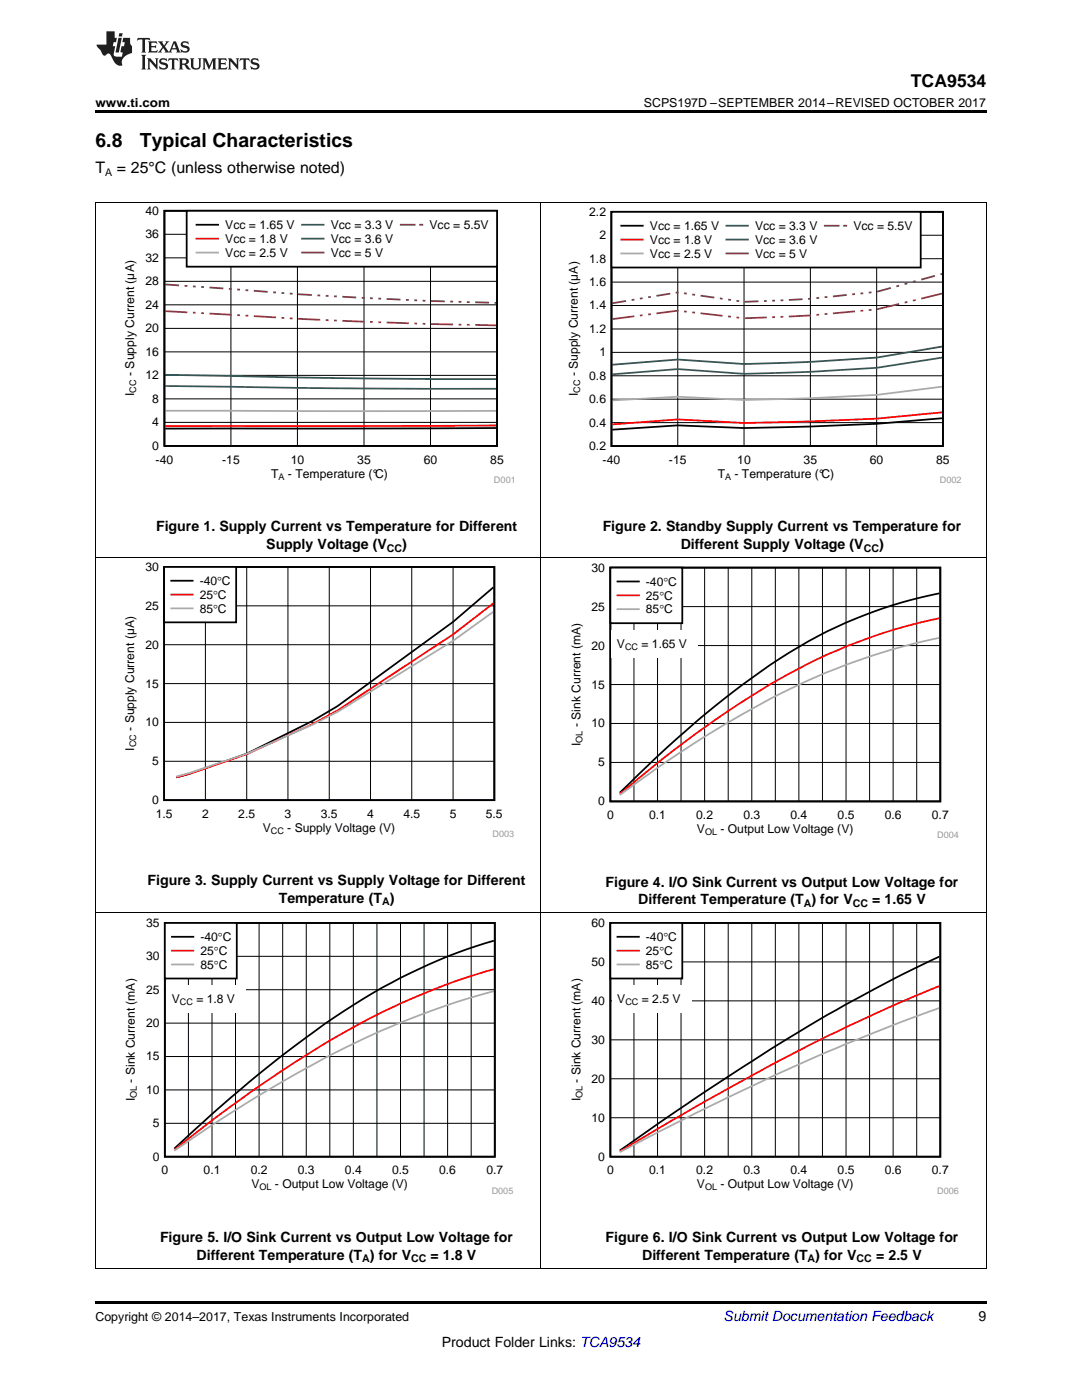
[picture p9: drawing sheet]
<svg xmlns="http://www.w3.org/2000/svg" width="216mm" height="279mm" viewBox="0 0 216 279" stroke-linecap="round" stroke-linejoin="round" font-family="sans-serif">
<path d="M19 253.1l.2 .1zM196.7 253.1l.1 .1zM19 259.7h177.8v.5h-177.8z" fill="#000"/>
<path d="M19.1 182.2v71M107.9 182.2v71M196.8 182.2v71M19 253.1h177.8" fill="none" stroke="#000" stroke-width=".2"/>
<path d="M24.6 183.3h77.8v55h-77.8z" fill-rule="evenodd" fill="#fff"/>
<path d="M32.9 184.2h65.8v46.6h-65.8zM98.5 187.7a114.7 114.7 0 0 0-37.4 19.3 290.9 290.9 0 0 0-26.3 22.2" fill="none" stroke="#000" stroke-width=".35"/>
<g fill="none" stroke="#000" stroke-width=".2">
<path d="M32.9 197.5h65.8M32.9 190.9h65.8M37.6 184.2v46.7M42.3 184.2v46.7M47 184.2v46.7M51.7 184.2v46.7M56.4 184.2v46.7M61.1 184.2v46.7M65.8 184.2v46.7M70.5 184.2v46.7M75.2 184.2v46.7M79.9 184.2v46.7"/>
<path d="M84.6 184.2v46.7M89.3 184.2v46.7M94 184.2v46.7M32.9 217.5h65.8M32.9 210.9h65.8M32.9 204.2h65.8M32.9 224.2h65.8"/>
</g>
<path d="M98.5 193.4a145.1 145.1 0 0 0-41.2 19.6 291.1 291.1 0 0 0-22.5 16.5" fill="none" stroke="#f00" stroke-width=".35"/>
<path d="M98.5 197.8a169.5 169.5 0 0 0-43 18.6l-11.3 6.9-9.4 6.4" fill="none" stroke="#aaa" stroke-width=".35"/>
<g fill="#fff">
<path d="M33.2 196.6h15.8v5.5h-15.8z" fill-rule="evenodd"/>
<path d="M32.9 184.2h14.3v11.1h-14.3z" fill-rule="evenodd"/>
</g>
<path d="M32.9 184.2h14.3v11.1h-14.3zM34.3 187h4.3" fill="none" stroke="#000" stroke-width=".35"/>
<path d="M34.3 189.7h4.3" fill="none" stroke="#f00" stroke-width=".35"/>
<path d="M34.3 192.5h4.3" fill="none" stroke="#aaa" stroke-width=".35"/>
<path d="M113.5 183.3h77.8v55h-77.8z" fill-rule="evenodd" fill="#fff"/>
<path d="M121.8 184.2h65.8v46.6h-65.8zM187.4 190.9a330.6 330.6 0 0 0-43 24.6l-11.3 7.5-9.4 6.6" fill="none" stroke="#000" stroke-width=".35"/>
<g fill="none" stroke="#000" stroke-width=".2">
<path d="M121.8 199.7h65.8M121.8 192h65.8M126.5 184.2v46.7M131.2 184.2v46.7M135.9 184.2v46.7M140.6 184.2v46.7M145.3 184.2v46.7M150 184.2v46.7M154.7 184.2v46.7M159.4 184.2v46.7M164.1 184.2v46.7M168.8 184.2v46.7"/>
<path d="M173.5 184.2v46.7M178.2 184.2v46.7M182.9 184.2v46.7M121.8 215.3h65.8M121.8 207.5h65.8M121.8 223.1h65.8"/>
</g>
<path d="M187.4 196.8a398.6 398.6 0 0 0-52.4 26.3l-11.3 6.7" fill="none" stroke="#f00" stroke-width=".35"/>
<path d="M187.4 201.2a466.8 466.8 0 0 0-61.8 27.8l-1.9 .9" fill="none" stroke="#aaa" stroke-width=".35"/>
<g fill="#fff">
<path d="M122.1 196.6h15.8v5.5h-15.8z" fill-rule="evenodd"/>
<path d="M121.8 184.2h14.3v11.1h-14.3z" fill-rule="evenodd"/>
</g>
<path d="M121.8 184.2h14.3v11.1h-14.3zM123.2 187h4.3" fill="none" stroke="#000" stroke-width=".35"/>
<path d="M123.2 189.7h4.3" fill="none" stroke="#f00" stroke-width=".35"/>
<path d="M123.2 192.5h4.3" fill="none" stroke="#aaa" stroke-width=".35"/>
<path d="M19.1 111.3v70.9M107.9 111.3v70.9M196.8 111.3v70.9M19 182.2h177.8" fill="none" stroke="#000" stroke-width=".2"/>
<path d="M113.5 112.4h77.8v55h-77.8z" fill-rule="evenodd" fill="#fff"/>
<path d="M121.8 113.3h65.8v46.6h-65.8zM187.4 118.4a91.2 91.2 0 0 0-37.4 16.9 225.2 225.2 0 0 0-26.3 22.9" fill="none" stroke="#000" stroke-width=".35"/>
<g fill="none" stroke="#000" stroke-width=".2">
<path d="M126.5 113.3v46.6M131.2 113.3v46.6M135.9 113.3v46.6M140.6 113.3v46.6M145.3 113.3v46.6M150 113.3v46.6M154.7 113.3v46.6M159.4 113.3v46.6M164.1 113.3v46.6M168.8 113.3v46.6M173.5 113.3v46.6M178.2 113.3v46.6"/>
<path d="M182.9 113.3v46.6M121.8 136.6h65.8M121.8 128.8h65.8M121.8 121.1h65.8M121.8 152.2h65.8M121.8 144.4h65.8"/>
</g>
<path d="M187.4 123.4a113.9 113.9 0 0 0-41.2 17.9 236.8 236.8 0 0 0-22.5 17.2" fill="none" stroke="#f00" stroke-width=".35"/>
<path d="M187.4 127.3a134.7 134.7 0 0 0-43 17.4 243.7 243.7 0 0 0-20.7 14" fill="none" stroke="#aaa" stroke-width=".35"/>
<g fill="#fff">
<path d="M122 125.7h17.2v5.5h-17.2z" fill-rule="evenodd"/>
<path d="M121.8 113.3h14.3v11.1h-14.3z" fill-rule="evenodd"/>
</g>
<path d="M121.8 113.3h14.3v11.1h-14.3zM123.2 116h4.3" fill="none" stroke="#000" stroke-width=".35"/>
<path d="M123.2 118.8h4.3" fill="none" stroke="#f00" stroke-width=".35"/>
<path d="M123.2 121.6h4.3" fill="none" stroke="#aaa" stroke-width=".35"/>
<path d="M24.4 112.2h78.2v54.8h-78.2z" fill-rule="evenodd" fill="#fff"/>
<path d="M32.8 113.2h65.8v46.5h-65.8zM98.5 117.2l-8.1 6.9-23.1 16.8-4.9 3-13.2 6.5-11.5 4.1-2.5 .6" fill="none" stroke="#000" stroke-width=".35"/>
<path d="M41 113.1v46.6M49.2 113.1v46.6M57.5 113.1v46.6M65.7 113.1v46.6M73.9 113.1v46.6M82.2 113.1v46.6M90.4 113.1v46.6M32.8 136.4h65.8M32.8 128.7h65.8M32.8 120.9h65.8M32.8 151.9h65.8M32.8 144.2h65.8" fill="none" stroke="#000" stroke-width=".2"/>
<path d="M98.5 120.4l-8.1 6.2-23.1 15.2-4.9 2.7-13.2 6-11.5 4-2.5 .6" fill="none" stroke="#f00" stroke-width=".35"/>
<path d="M98.5 122.1l-8.1 5.8-23.1 14.2-4.9 2.5-13.2 5.8-11.5 3.9-2.5 .7" fill="none" stroke="#aaa" stroke-width=".35"/>
<path d="M32.8 113.1h14.3v11.1h-14.3z" fill-rule="evenodd" fill="#fff"/>
<path d="M32.8 113.1h14.3v11.1h-14.3zM34.2 115.9h4.2" fill="none" stroke="#000" stroke-width=".35"/>
<path d="M34.2 118.7h4.2" fill="none" stroke="#f00" stroke-width=".35"/>
<path d="M34.2 121.4h4.2" fill="none" stroke="#aaa" stroke-width=".35"/>
<path d="M19.1 40.4v70.9M107.9 40.4v70.9M196.8 40.4v70.9M19 111.3h177.8" fill="none" stroke="#000" stroke-width=".2"/>
<path d="M24.4 41.1h78.2v55.3h-78.2z" fill-rule="evenodd" fill="#fff"/>
<path d="M32.8 42.1h66.4v46.9h-66.4zM99 85.4l-66 .1" fill="none" stroke="#000" stroke-width=".36"/>
<g fill="none" stroke="#000" stroke-width=".2">
<path d="M32.8 56.1h66.4M32.8 51.5h66.4M32.8 46.8h66.4M46.1 42.1v46.9M59.3 42.1v46.9M72.6 42.1v46.9M85.9 42.1v46.9M32.8 79.6h66.4M32.8 74.9h66.4M32.8 70.2h66.4M32.8 65.5h66.4M32.8 60.8h66.4"/>
<path d="M32.8 84.3h66.4"/>
</g>
<path d="M99 84.9l-66 .1" fill="none" stroke="#f00" stroke-width=".36"/>
<path d="M33 82h66" fill="none" stroke="#aaa" stroke-width=".36"/>
<path d="M33 77l34.3 .5 31.7 .1" fill="none" stroke="#295c75" stroke-width=".36"/>
<path d="M33 74.8l39.6 .7 26.4 .2" fill="none" stroke="#286b49" stroke-width=".36"/>
<g fill="none" stroke="#9e3a3a" stroke-width=".36">
<path d="M33 62.1l4.4 .2M38.5 62.4h.5M40.1 62.5h.6M41.8 62.6l4.4 .2M47.3 62.9h.6M49 63h.5M50.6 63.1l4.5 .2M56.2 63.4l.5 .1M57.8 63.5l.6 .1M59.5 63.6l4.4 .2M65 63.9h.6M66.7 64h.5"/>
<path d="M68.3 64l4.4 .2M73.8 64.2l.6 .1M75.5 64.3h.5M77.2 64.4l4.4 .1M82.7 64.6h.5M84.3 64.6h.6M86 64.7l4.4 .1M91.5 64.8h.6M93.2 64.8h.5M94.8 64.8l4.2 .1"/>
</g>
<g fill="none" stroke="#68275f" stroke-width=".36">
<path d="M33 56.8l2.7 .2M36.8 57l.6 .1M38.5 57.2h.5M40.1 57.3h.6M41.8 57.4l2.8 .2M45.7 57.6l.5 .1M47.3 57.8h.6M49 57.9h.5M50.6 58l2.8 .2M54.5 58.3l.6 .1M56.2 58.5h.5M57.8 58.6h.6"/>
<path d="M59.5 58.7l2.7 .2M63.3 58.9l.6 .1M65 59l.6 .1M66.7 59.1l.5 .1M68.3 59.2l2.8 .2M72.2 59.4l.5 .1M73.8 59.5h.6M75.5 59.6h.5M77.2 59.7l2.7 .1M81 59.8l.6 .1M82.7 59.9h.5M84.3 60h.6"/>
<path d="M86 60.1h2.7M89.8 60.2h.6M91.5 60.2h.6M93.2 60.3h.5M94.8 60.3l2.8 .1M98.7 60.4h.3"/>
</g>
<path d="M37.2 42.1h62v11.1h-62z" fill-rule="evenodd" fill="#fff"/>
<path d="M37.2 42.1h62v11.1h-62zM39.2 44.9h4.3" fill="none" stroke="#000" stroke-width=".36"/>
<path d="M39.2 47.6h4.3" fill="none" stroke="#f00" stroke-width=".36"/>
<path d="M39.2 50.4h4.3" fill="none" stroke="#aaa" stroke-width=".36"/>
<path d="M60.3 44.9h4.3" fill="none" stroke="#295c75" stroke-width=".36"/>
<path d="M60.3 47.6h4.3" fill="none" stroke="#286b49" stroke-width=".36"/>
<path d="M60.3 50.4h4.3" fill="none" stroke="#9e3a3a" stroke-width=".36"/>
<path d="M80 44.9h2.7M83.8 44.9h.5" fill="none" stroke="#68275f" stroke-width=".36"/>
<path d="M113 41.3h78.8v55.1h-78.8z" fill-rule="evenodd" fill="#fff"/>
<path d="M122 42.3h66.2v46.7h-66.2zM188 83.5l-13.1 1.1-13.2 .5-13.2 .3-13.3-.5-13 .9" fill="none" stroke="#000" stroke-width=".35"/>
<g fill="none" stroke="#000" stroke-width=".2">
<path d="M122 56.3h66.2M122 51.6h66.2M122 46.9h66.2M135.2 42.3v46.7M148.5 42.3v46.7M161.7 42.3v46.7M174.9 42.3v46.7M122 79.7h66.2M122 75h66.2M122 70.3h66.2M122 65.7h66.2M122 61h66.2"/>
<path d="M122 84.3h66.2"/>
</g>
<path d="M188 82.3l-13.1 1.2-13.2 .6-13.2 .3-13.3-.7-13 1" fill="none" stroke="#f00" stroke-width=".35"/>
<path d="M188 77.2l-13.1 1.6-13.2 .7-13.2 .3-13.3-.6-13 .7" fill="none" stroke="#aaa" stroke-width=".35"/>
<path d="M188 71.4l-13.1 2-13.2 .8-13.2 .4-13.3-.9-13 1" fill="none" stroke="#295c75" stroke-width=".35"/>
<path d="M188 69.2l-13.1 2.2-13.2 .8-13.2 .5-13.3-.9-13 1" fill="none" stroke="#286b49" stroke-width=".35"/>
<g fill="none" stroke="#9e3a3a" stroke-width=".35">
<path d="M182.7 59.9l-.5 .1M188 58.6l-4.2 1M126.6 63.1l-4.4 .6M128.2 62.9l-.5 .1M129.9 62.7l-.6 .1M135.4 62l-4.4 .6M136.5 62.2h.5M138.1 62.3l.6 .1M139.8 62.5l4.4 .5M145.3 63.2h.5M146.9 63.3l.6 .1M153 63.4l-4.4 .1"/>
<path d="M154.6 63.3h-.5M156.3 63.2h-.6M161.8 62.9l-4.4 .3M163.5 62.8h-.6M165.1 62.6l-.6 .1M170.6 62.1l-4.4 .4M172.2 62h-.5M173.9 61.8l-.5 .1M179.4 60.7l-4.4 1M181.1 60.3l-.6 .1"/>
</g>
<g fill="none" stroke="#68275f" stroke-width=".35">
<path d="M126.6 59.8l-.6 .1M128.2 59.5l-.5 .1M129.9 59.2l-.6 .1M133.7 58.6l-2.7 .4M135.4 58.4h-.6M136.5 58.5l.5 .1M138.1 58.8h.6M139.8 59l2.7 .4M143.6 59.6h.6M145.3 59.8l.5 .1M154.6 60h-.5M156.3 59.9l-.6 .1"/>
<path d="M160.1 59.7l-2.7 .2M161.8 59.6l-.6 .1M163.5 59.4l-.6 .1M165.1 59.3h-.6M169 58.9l-2.8 .3M170.6 58.7h-.5M172.2 58.5l-.5 .1M173.9 58.3l-.5 .1M177.8 57.5l-2.8 .7M179.4 57l-.5 .2M181.1 56.6l-.6 .1M182.7 56.1l-.5 .1"/>
<path d="M186.6 55l-2.8 .8M188 54.7h-.3M124.9 60.1l-2.7 .4M146.9 60l.6 .1M151.3 60.1l-2.7 .1M153 60.1h-.6"/>
</g>
<path d="M122 42.3h61.7v11.1h-61.7z" fill-rule="evenodd" fill="#fff"/>
<path d="M122 42.3h61.7v11.1h-61.7zM124 45.1h4.3" fill="none" stroke="#000" stroke-width=".35"/>
<path d="M124 47.8h4.3" fill="none" stroke="#f00" stroke-width=".35"/>
<path d="M124 50.6h4.3" fill="none" stroke="#aaa" stroke-width=".35"/>
<path d="M144.9 45.1h4.3" fill="none" stroke="#295c75" stroke-width=".35"/>
<path d="M144.9 47.8h4.3" fill="none" stroke="#286b49" stroke-width=".35"/>
<path d="M144.9 50.6h4.3" fill="none" stroke="#9e3a3a" stroke-width=".35"/>
<path d="M164.6 45.1h2.7M168.4 45.1h.5" fill="none" stroke="#68275f" stroke-width=".35"/>
<path d="M19 40.4h177.8" fill="none" stroke="#000" stroke-width=".2"/>
<path d="M19 22h177.8v.5h-177.8z" fill="#000"/>
<g fill="#231f20">
<path d="M27.5 7.6l-.1 .5 .4-.2h.6v.1v2.1l-.2 .4h1l-.3-.4v-2.1l.1-.1h.5l.5 .2-.2-.5zM29.5 8.3l.2 .3v1.5l-.2 .4h1.8l.2-.6a1.04 1.04 0 0 1-1.3 .2v-.7h.6l.3 .2v-.6l-.3 .2h-.6v-.6l.8-.1 .4 .3-.2-.5zM31.5 8.3l.9 1.1-.9 1.1h.8l-.2-.2 .5-.7 .4 .7-.2 .2h1.5l-.1-.2 .1-.4h.9l.1 .4-.2 .2h1l-.3-.3-.7-1.9h-.5l-.9 2-.8-1 .9-1h-.8l.1 .3-.3 .5-.4-.6 .2-.2zM34.7 8.6l.4 1h-.7zM36.3 8.4a.63 .63 0 0 0-.2 .7 .63 .63 0 0 0 .6 .4l.6 .2 .1 .2a.75 .75 0 0 1-.7 .4 .75 .75 0 0 1-.6-.5l.1 .7 .1-.1a1.11 1.11 0 0 0 1.5-.6 1.13 1.13 0 0 0-1.2-.8l-.1-.4a1.04 1.04 0 0 1 1.2 .2l-.2-.5-.1 .1-.5-.2zM28.2 10.9l.2 .4v2.2l-.2 .4h1l-.3-.4v-2.2l.3-.4zM29.3 11.6l.3 .4v1.5l-.3 .4h.8l-.2-.4v-1.3l1.5 1.7v-1.9l.2-.4h-.7l.2 .4v.9l-1.1-1.3zM32 11.8a.62 .62 0 0 0-.2 .7 .62 .62 0 0 0 .6 .4l.6 .1 .1 .3a.76 .76 0 0 1-.7 .3 .76 .76 0 0 1-.6-.4l.1 .7 .1-.1a1.11 1.11 0 0 0 1.5-.6 1.13 1.13 0 0 0-1.2-.8l-.1-.4a1.04 1.04 0 0 1 1.2 .2l-.2-.6-.1 .1-.5-.1zM33.7 11.6l-.2 .6a.61 .61 0 0 1 .8-.3v1.6l-.2 .4h.9l-.2-.4v-1.6a.63 .63 0 0 1 .8 .3l-.2-.6zM35.6 11.6l.3 .4v1.5l-.3 .4h1l-.2-.2v-.8l.5 .2a.76 .76 0 0 0 1.2 .7l-1-1a.58 .58 0 0 0 .6-.5 .58 .58 0 0 0-.5-.6zM36.4 11.9h.1a.45 .45 0 0 1 .5 .1 .45 .45 0 0 1 .1 .5l-.7 .2zM37.9 11.6l.2 .2a2.17 2.17 0 0 0 .3 1.9 .99 .99 0 0 0 1.6-.6v-1.1l.2-.4h-.7l.2 .2a1.92 1.92 0 0 1-.2 1.8 .6 .6 0 0 1-.9-.5v-1.1l.2-.4zM40.4 11.6l.2 .4v1.5l-.2 .4h.7l-.2-.4v-1.4l.8 1.8 .8-1.8v1.4l-.2 .4h.9l-.2-.4v-1.5l.2-.4h-.8l-.6 1.5-.6-1.5zM43.4 11.6l.2 .4v1.5l-.2 .4h1.8l.2-.6a1.04 1.04 0 0 1-1.3 .1v-.6h.5l.4 .2v-.6l-.4 .2h-.5v-.7h.8l.3 .3-.1-.6zM45.5 11.6l.2 .4v1.5l-.2 .4h.7l-.2-.4v-1.3l1.5 1.7v-1.9l.2-.4h-.7l.2 .4v.9l-1.1-1.3zM47.9 11.6l-.1 .6a.61 .61 0 0 1 .8-.3v1.6l-.3 .4h1l-.3-.4 .1-1.6a.63 .63 0 0 1 .7 .3l-.1-.6zM50.2 11.8a.62 .62 0 0 0-.2 .7 .62 .62 0 0 0 .6 .4l.6 .1 .2 .3a.76 .76 0 0 1-.8 .3 .76 .76 0 0 1-.6-.4l.1 .7 .2-.1a1.11 1.11 0 0 0 1.5-.6 1.13 1.13 0 0 0-1.3-.8l-.1-.4a1.04 1.04 0 0 1 1.2 .2l-.1-.6-.2 .1-.5-.1z"/>
<path d="M21.2 6.3v2.6h-1.9l.1 .4 .7 .9a.91 .91 0 0 0 1 .8 .56 .56 0 0 1 .5-.3 .56 .56 0 0 1 .5 .3l.4 .8a1.53 1.53 0 0 0 1.9 1.2 1.54 1.54 0 0 1 1-2.1l.9-.3v-1.4a1.52 1.52 0 0 1-.3-1.6h-1.4l-.2 .8h.5l-.2 .8h-.4l-.2 1v.2l.4 .1-.2 .8a1.93 1.93 0 0 1-1.6-.3l.3-1.8h-.5l.2-.8h.4l.2-.8h-.4v-1.3zM23.6 7.6l-.6 2.9h.7l.6-2.9zM23.8 6.6l-.1 .7h.6l.2-.7z"/>
</g>
<g font-size="3.9">
<text x="19" y="29.3">6.8</text>
<text x="27.9" y="29.3">Typical Characteristics</text>
</g>
<text font-size="3.5" x="181.8" y="17.3">TCA9534</text>
<g font-size="3.2">
<text x="19" y="34.4">T</text>
<text x="23.3" y="34.4">= 25°C (unless otherwise noted)</text>
</g>
<g font-size="2.8">
<text x="31.2" y="106">Figure 1. Supply Current vs Temperature for Different</text>
<text x="120.3" y="106">Figure 2. Standby Supply Current vs Temperature for</text>
<text x="53.1" y="109.6">Supply Voltage (V</text>
<text x="80.3" y="109.6">)</text>
<text x="135.8" y="109.6">Different Supply Voltage (V</text>
<text x="175.4" y="109.6">)</text>
<text x="29.5" y="176.6">Figure 3. Supply Current vs Supply Voltage for Different</text>
<text x="120.8" y="177">Figure 4. I/O Sink Current vs Output Low Voltage for</text>
<text x="55.6" y="180.1">Temperature (T )</text>
<text x="127.4" y="180.5">Different Temperature (T ) for V</text>
<text x="174" y="180.5">= 1.65 V</text>
<text x="31.9" y="247.9">Figure 5. I/O Sink Current vs Output Low Voltage for</text>
<text x="39.2" y="251.4">Different Temperature (T ) for V</text>
<text x="85.9" y="251.4">= 1.8 V</text>
<text x="120.8" y="247.9">Figure 6. I/O Sink Current vs Output Low Voltage for</text>
<text x="128.1" y="251.4">Different Temperature (T ) for V</text>
<text x="174.8" y="251.4">= 2.5 V</text>
<text x="195.3" y="263.6">9</text>
<text x="88.2" y="268.9">Product Folder Links: TCA9534</text>
</g>
<text font-size="2.8" fill="#0000c8" x="144.4" y="263.6">Submit Documentation Feedback</text>
<g font-size="2.5">
<text x="19" y="21.4">www.ti.com</text>
<text x="128.5" y="21.4">SCPS197D –SEPTEMBER 2014–REVISED OCTOBER 2017</text>
<text x="19" y="263.6">Copyright © 2014–2017, Texas Instruments Incorporated</text>
</g>
<g font-size="2.4">
<text x="29" y="47.6">36</text>
<text x="29" y="42.9">40</text>
<text x="44.9" y="45.7">Vcc = 1.65 V</text>
<text x="66" y="45.7">Vcc = 3.3 V</text>
<text x="85.7" y="45.7">Vcc = 5.5V</text>
<text x="117.6" y="43.1">2.2</text>
<text x="119.6" y="47.7">2</text>
<text x="129.7" y="45.9">Vcc = 1.65 V</text>
<text x="150.7" y="45.9">Vcc = 3.3 V</text>
<text x="170.3" y="45.9">Vcc = 5.5V</text>
<text x="29" y="52.3">32</text>
<text x="44.9" y="48.5">Vcc = 1.8 V</text>
<text x="44.9" y="51.3">Vcc = 2.5 V</text>
<text x="66" y="48.5">Vcc = 3.6 V</text>
<text x="66" y="51.3">Vcc = 5 V</text>
<text x="117.6" y="52.4">1.8</text>
<text x="129.7" y="48.7">Vcc = 1.8 V</text>
<text x="129.7" y="51.4">Vcc = 2.5 V</text>
<text x="150.7" y="48.7">Vcc = 3.6 V</text>
<text x="150.7" y="51.4">Vcc = 5 V</text>
<text x="29" y="56.9">28</text>
<text x="117.6" y="57.1">1.6</text>
<text x="29" y="61.6">24</text>
<text x="117.6" y="61.8">1.4</text>
<text x="29" y="71">16</text>
<text x="29" y="66.3">20</text>
<text x="117.6" y="66.4">1.2</text>
<text x="119.6" y="71.1">1</text>
<text x="26.8" y="75" transform="rotate(-90 26.8 75)">- Supply Current (µA)</text>
<text x="29" y="75.7">12</text>
<text x="115.3" y="75.1" transform="rotate(-90 115.3 75.1)">- Supply Current (µA)</text>
<text x="117.6" y="75.8">0.8</text>
<text x="26.8" y="79" transform="rotate(-90 26.8 79)">I</text>
<text x="30.4" y="80.4">8</text>
<text x="115.3" y="79.1" transform="rotate(-90 115.3 79.1)">I</text>
<text x="117.6" y="80.5">0.6</text>
<text x="30.4" y="89.8">0</text>
<text x="30.4" y="85.1">4</text>
<text x="117.6" y="85.1">0.4</text>
<text x="117.6" y="89.8">0.2</text>
<text x="31.1" y="92.6">-40</text>
<text x="44.3" y="92.6">-15</text>
<text x="54.1" y="95.3">T</text>
<text x="57.5" y="95.3">- Temperature (°C)</text>
<text x="58" y="92.6">10</text>
<text x="71.3" y="92.6">35</text>
<text x="84.6" y="92.6">60</text>
<text x="97.8" y="92.6">85</text>
<text x="120.3" y="92.6">-40</text>
<text x="133.5" y="92.6">-15</text>
<text x="143.2" y="95.4">T</text>
<text x="146.6" y="95.4">- Temperature (°C)</text>
<text x="147.1" y="92.6">10</text>
<text x="160.4" y="92.6">35</text>
<text x="173.6" y="92.6">60</text>
<text x="186.8" y="92.6">85</text>
<text x="29" y="113.9">30</text>
<text x="39.9" y="116.8">-40qC</text>
<text x="39.9" y="119.5">25qC</text>
<text x="118" y="114.1">30</text>
<text x="128.9" y="116.9">-40qC</text>
<text x="128.9" y="119.7">25</text>
<text x="131.6" y="119.7">qC</text>
<text x="29" y="121.7">25</text>
<text x="39.9" y="122.3">85qC</text>
<text x="118" y="121.9">25</text>
<text x="128.9" y="122.4">85</text>
<text x="131.6" y="122.4">qC</text>
<text x="29" y="129.5">20</text>
<text x="118" y="129.6">20</text>
<text x="123.1" y="129.3">V</text>
<text x="128" y="129.3">= 1.65 V</text>
<text x="29" y="137.2">15</text>
<text x="118" y="137.4">15</text>
<text x="26.8" y="149.8" transform="rotate(-90 26.8 149.8)">I</text>
<text x="26.8" y="145.8" transform="rotate(-90 26.8 145.8)">- Supply Current (µA)</text>
<text x="29" y="145">10</text>
<text x="115.8" y="148.9" transform="rotate(-90 115.8 148.9)">I</text>
<text x="115.8" y="145.2" transform="rotate(-90 115.8 145.2)">- Sink Current (mA)</text>
<text x="118" y="145.2">10</text>
<text x="30.3" y="152.7">5</text>
<text x="119.4" y="153">5</text>
<text x="30.3" y="160.5">0</text>
<text x="119.4" y="160.7">0</text>
<text x="31.1" y="163.2">1.5</text>
<text x="40.3" y="163.2">2</text>
<text x="47.6" y="163.2">2.5</text>
<text x="52.4" y="166">V</text>
<text x="56.8" y="163.2">3</text>
<text x="57.3" y="166">- Supply Voltage (V)</text>
<text x="64" y="163.2">3.5</text>
<text x="73.3" y="163.2">4</text>
<text x="80.5" y="163.2">4.5</text>
<text x="89.7" y="163.2">5</text>
<text x="97" y="163.2">5.5</text>
<text x="121.1" y="163.5">0</text>
<text x="129.5" y="163.5">0.1</text>
<text x="138.9" y="163.5">0.2</text>
<text x="139.1" y="166.3">V</text>
<text x="143.8" y="166.3">- Output Low Voltage (V)</text>
<text x="148.3" y="163.5">0.3</text>
<text x="157.7" y="163.5">0.4</text>
<text x="167.1" y="163.5">0.5</text>
<text x="176.5" y="163.5">0.6</text>
<text x="186" y="163.5">0.7</text>
<text x="29.1" y="185">35</text>
<text x="118" y="185">60</text>
<text x="29.1" y="191.7">30</text>
<text x="40" y="187.8">-40qC</text>
<text x="40" y="190.6">25</text>
<text x="42.7" y="190.6">qC</text>
<text x="128.9" y="187.8">-40qC</text>
<text x="128.9" y="190.6">25</text>
<text x="131.6" y="190.6">qC</text>
<text x="40" y="193.3">85</text>
<text x="42.7" y="193.3">qC</text>
<text x="118" y="192.8">50</text>
<text x="128.9" y="193.3">85</text>
<text x="131.6" y="193.3">qC</text>
<text x="29.1" y="198.3">25</text>
<text x="34.3" y="200.2">V</text>
<text x="39.2" y="200.2">= 1.8 V</text>
<text x="118" y="200.5">40</text>
<text x="123.2" y="200.2">V</text>
<text x="128.1" y="200.2">= 2.5 V</text>
<text x="29.1" y="205">20</text>
<text x="118" y="208.3">30</text>
<text x="29.1" y="211.6">15</text>
<text x="26.9" y="219.8" transform="rotate(-90 26.9 219.8)">I</text>
<text x="26.9" y="216.1" transform="rotate(-90 26.9 216.1)">- Sink Current (mA)</text>
<text x="29.1" y="218.3">10</text>
<text x="115.8" y="219.8" transform="rotate(-90 115.8 219.8)">I</text>
<text x="115.8" y="216.1" transform="rotate(-90 115.8 216.1)">- Sink Current (mA)</text>
<text x="118" y="216.1">20</text>
<text x="30.5" y="225">5</text>
<text x="118" y="223.9">10</text>
<text x="30.5" y="231.6">0</text>
<text x="119.4" y="231.6">0</text>
<text x="32.2" y="234.4">0</text>
<text x="40.6" y="234.4">0.1</text>
<text x="50" y="234.4">0.2</text>
<text x="50.2" y="237.2">V</text>
<text x="54.9" y="237.2">- Output Low Voltage (V)</text>
<text x="59.4" y="234.4">0.3</text>
<text x="68.8" y="234.4">0.4</text>
<text x="78.2" y="234.4">0.5</text>
<text x="87.6" y="234.4">0.6</text>
<text x="97.1" y="234.4">0.7</text>
<text x="121.1" y="234.4">0</text>
<text x="129.5" y="234.4">0.1</text>
<text x="138.9" y="234.4">0.2</text>
<text x="139.1" y="237.2">V</text>
<text x="143.8" y="237.2">- Output Low Voltage (V)</text>
<text x="148.3" y="234.4">0.3</text>
<text x="157.7" y="234.4">0.4</text>
<text x="167.1" y="234.4">0.5</text>
<text x="176.5" y="234.4">0.6</text>
<text x="186" y="234.4">0.7</text>
</g>
<g font-size="2.1">
<text x="21" y="35.1">A</text>
<text x="77.2" y="110.1">CC</text>
<text x="172.4" y="110.1">CC</text>
<text x="76.2" y="180.7">A</text>
<text x="160.4" y="181">A</text>
<text x="170.1" y="181">CC</text>
<text x="72.2" y="252">A</text>
<text x="82" y="252">CC</text>
<text x="161.1" y="252">A</text>
<text x="170.9" y="252">CC</text>
</g>
<g font-size="1.8">
<text x="27.2" y="78.4" transform="rotate(-90 27.2 78.4)">CC</text>
<text x="115.7" y="78.4" transform="rotate(-90 115.7 78.4)">CC</text>
<text x="55.6" y="95.8">A</text>
<text x="144.7" y="95.8">A</text>
<text x="124.7" y="129.7">CC</text>
<text x="27.2" y="149.1" transform="rotate(-90 27.2 149.1)">CC</text>
<text x="116.2" y="148.2" transform="rotate(-90 116.2 148.2)">OL</text>
<text x="54" y="166.4">CC</text>
<text x="140.7" y="166.7">OL</text>
<text x="35.9" y="200.6">CC</text>
<text x="124.8" y="200.6">CC</text>
<text x="27.3" y="219.1" transform="rotate(-90 27.3 219.1)">OL</text>
<text x="116.2" y="219.1" transform="rotate(-90 116.2 219.1)">OL</text>
<text x="51.8" y="237.6">OL</text>
<text x="140.7" y="237.6">OL</text>
</g>
<g font-size="1.8" fill="#999">
<text x="98.6" y="96.4">D001</text>
<text x="187.5" y="96.4">D002</text>
<text x="98.3" y="167">D003</text>
<text x="187" y="167.3">D004</text>
<text x="98.1" y="238.2">D005</text>
<text x="187" y="238.2">D006</text>
</g>
</svg>
